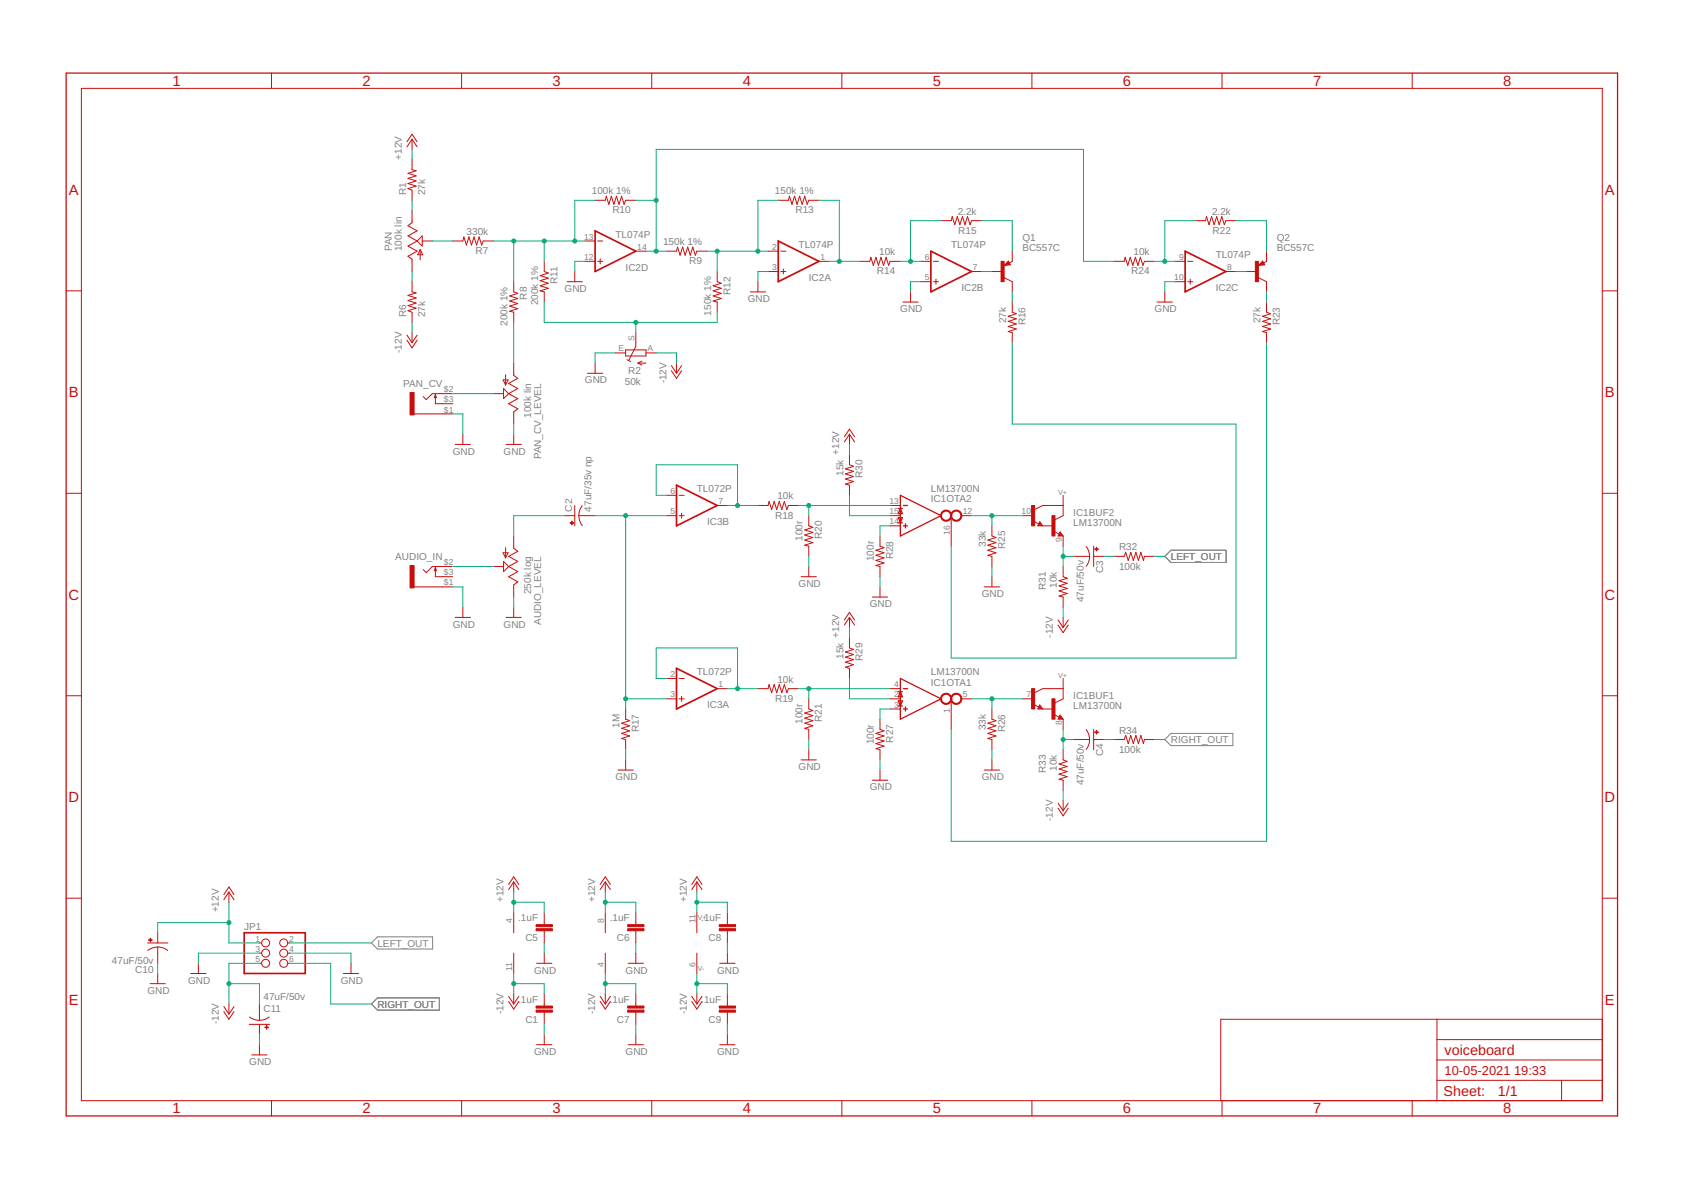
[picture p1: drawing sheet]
<svg xmlns="http://www.w3.org/2000/svg" width="420mm" height="297mm" viewBox="0 0 420 297" stroke-linecap="round" stroke-linejoin="round" font-family="sans-serif">
<path d="M290.8 138.9l1.5-1.5h13.8v3h-13.8zM290.8 184.6l1.5-1.5h15.5v3h-15.5zM92.7 235.4l1.5-1.6h13.8v3.1h-13.8zM92.7 250.6l1.5-1.5h15.5v3h-15.5z" fill="none" stroke="#808080" stroke-width=".25"/>
<g fill="none" stroke="#c90d0c" stroke-width=".25">
<path d="M67.8 18.2v3.9M115.2 18.2v3.9M162.7 18.2v3.9M210.2 18.2v3.9M257.6 18.2v3.9M305.1 18.2v3.9M352.6 18.2v3.9M20.3 22.1h379.7v252.6h-379.7zM101.6 35.4l1.3-1.9 1.2 1.9M102.9 34.8l1.2 1.9M102.9 34.8l-1.3 1.9M102.9 34.8v2.5"/>
<path d="M102.9 39.8v2.6l1 .2-2 .7 2 .6-2 .6 2 .7-2 .6 2 .6-2 .7 1 .4v2.5M102.9 52.5v3.1l-1 .7 2.2 1.3-2.2 1.3 2.2 1.3M105.4 58.9v2.5l-1.3-1.2zM148.6 50h2.5l.3-1 .6 2 .6-2 .7 2 .6-2 .6 2 .7-2 .6 2 .4-1h2.5M194.3 50h2.5l.3-1 .6 2 .7-2 .6 2 .6-2 .7 2 .6-2 .6 2 .4-1h2.5M234.9 55.1h2.6l.2-1 .7 2 .6-2 .6 2 .7-2 .6 2 .6-2 .7 2 .3-1h2.6M298.4 55.1h2.5l.3-1 .6 2 .7-2 .6 2 .6-2 .7 2 .6-2 .6 2 .4-1h2.6M16.5 72.6h3.8M102.9 70.3v2.6l1 .2-2 .6 2 .7-2 .6 2 .6-2 .7 2 .6-2 .7 1 .3v2.6M104.1 60.2l-2.2 1.2 2.2 1.3-2.2 1.3 1 .7v3.1M104.9 62.3v2.6M104.9 62.3l.6 1.3h-1.2z"/>
<path d="M105.4 60.2h2.5M113 60.2h2.5l.3-1.1 .6 2.1 .7-2.1 .6 2.1 .6-2.1 .7 2.1 .6-2.1 .6 2.1 .4-1h2.6M128.2 70.3v2.6l1.1 .3-2.1 .7 2.1 .6-2.1 .6 2.1 .7-2.1 .6 2.1 .6-2.1 .7 1 .2v2.6M135.9 65.2v2.6l1 .4-2 .6 2 .6-2 .7 2 .6-2 .6 2 .7-2 .6 1 .3v2.5M141.6 70.3h3.8M143.5 67.8v2.5M146 65.2h2.6M146 60.2h2.6M149.2 65.2h1.3M149.2 60.2h1.3M149.8 64.6v1.3M158.7 62.7h2.6"/>
<path d="M166.3 62.7h2.6l.2-1 .7 2 .6-2 .6 2 .7-2 .6 2 .7-2 .6 2 .4-1h2.5M179 67.8v2.5l1.1 .4-2.1 .6 2.1 .7-2.1 .6 2.1 .6-2.1 .7 2.1 .6-2.1 .6 1 .3v2.5M187.3 72.9h3.8M189.2 70.3v2.6M191.7 67.8h2.6M191.7 62.7h2.6M194.9 67.8h1.3M194.9 62.7h1.3M195.6 67.1v1.3M204.4 65.2h2.6M214.6 65.2h2.5l.3-1 .6 2.1 .7-2.1 .6 2.1 .6-2.1 .7 2.1 .6-2.1 .6 2.1 .4-1.1h2.6M225.4 75.4h3.8"/>
<path d="M227.3 72.9v2.5M229.8 65.2h2.6M229.8 70.3h2.6M233 65.2h1.3M233 70.3h1.3M233.7 69.7v1.3M242.5 67.8h2.6M247.6 67.8h2.6M250.7 69.3l2 1v2.6M251.7 65.9h-.4l.4-.3 .2 .4-1 .1 .8-.7 .4 .6M251.7 65.2l.5 .9-1.5 .2zM252.7 62.7v2.5l-.7 .4"/>
<path d="M252.7 75.4v2.5l1 .4-2 .7 2 .6-2 .6 2 .7-2 .6 2 .6-2 .7 1 .2v2.6M278.1 65.2h2.5l.3-1 .6 2.1 .7-2.1 .6 2.1 .6-2.1 .7 2.1 .6-2.1 .6 2.1 .4-1.1h2.5M288.9 75.4h3.8M290.8 72.9v2.5M293.3 65.2h2.6M293.3 70.3h2.6M296.5 65.2h1.3M296.5 70.3h1.3M297.1 69.7v1.3M306 67.8h2.6M311.1 67.8h2.5M314.2 69.3l2 1v2.6"/>
<path d="M315.2 65.9h-.4l.4-.3 .2 .4-1 .1 .8-.7 .4 .6M315.2 65.2l.5 .9-1.5 .2zM316.2 62.7v2.5l-.7 .4M316.2 75.4v2.5l1 .4-2 .7 2 .6-2 .6 2 .7-2 .6 2 .6-2 .7 1 .2v2.6M400 72.6h3.8M101.6 83.7l1.3 1.9M101.6 84.9l1.3 1.9 1.2-1.9M102.9 83v2.6M104.1 83.7l-1.2 1.9M108.7 98.5v2.3h4.3M108.7 98.5l.2 .8h-.5zM113 98.3h-5.1l-1.5 1.5-.7-.8"/>
<path d="M123.2 98.3h2.5M125.6 94.8h1.3l-.7 1.3zM125.7 97l1.3 1.3-1.3 1.2zM126.2 93.6v2.5M127 98.3l2.3 1.2-2.3 1.3 2.3 1.2-1.1 .8v3.1M128.2 90.6v3.1l1.1 .7-2.3 1.3 2.3 1.3-2.3 1.3M146.7 93.2h3.8M148.6 90.6v2.6M153.6 88.1h2.6M156.2 87.3h5.1v1.6h-5.1zM156.5 89.8l.9 .5M158.7 83v3.4l-1.7 3.6"/>
<path d="M159.2 90.6h2.1M159.2 90.6l1.1 .5M160.3 90.1l-1.1 .5M161.3 88.1h2.5M167.6 91.3l1.3 1.9M167.6 92.5l1.3 1.9 1.3-1.9M168.9 90.6v2.6M170.2 91.3l-1.3 1.9M103.4 103.3h9.6M113.6 110.9h3.9M115.5 108.4v2.5M126.3 110.9h3.9"/>
<path d="M128.2 108.4v2.5M210.8 109l1.3-1.9 1.2 1.9M212.1 108.4v2.5M212.1 113.5v2.5l1 .4-2 .6 2 .7-2 .6 2 .6-2 .7 2 .6-2 .6 1 .3v2.5M212.1 108.4l1.2 1.9M212.1 108.4l-1.3 1.9M16.5 123.1h3.8M125.6 138h1.3l-.7 1.3zM126.2 136.7v2.6M128.2 133.8v3l1.1 .8-2.3 1.3 2.3 1.2-2.3 1.3M140.9 128.7h2.6M143.5 126.2v5.1"/>
<path d="M144.5 128.7l.2 1.1 .7 1.4M144.5 128.7h4.1M145.4 126.2l-.6 .9-.3 1.6M166.3 128.7h2.6M166.3 123.6h2.6M169.5 128.7h1.3M169.5 123.6h1.3M170.2 128.1v1.2M179 126.2h2.6M189.2 126.2h2.5l.3-1 .6 2 .7-2 .6 2 .6-2 .7 2 .6-2 .6 2 .4-1h2.6M201.9 128.7v2.6l1 .3-2 .7 2 .6-2 .6 2 .7-2 .6 2 .6-2 .7 1 .2v2.6M219.7 133.8v2.5l1 .4-2 .7 2 .6-2 .6 2 .7-2 .6 2 .6-2 .7 1 .2v2.6"/>
<path d="M222.2 131.3h2.6M222.2 126.2h2.6M222.2 128.7h2.6M237.5 128.7v7.6M240 128.7h2.5M247.6 131.3v2.5l1 .4-2 .6 2 .6-2 .7 2 .6-2 .7 2 .6-2 .6 1 .3v2.5M255.2 128.7h2.6M258.1 130.2l1.2 .6M259.6 130.7l.1 .3h-.4l.3-.5 .5 .6h-.8M260.3 131.3l-.7-1.1-.5 1.1h3.8M263.2 132.7l1.2 .6M264.6 132.8l.8 1h-1.3z"/>
<path d="M264.6 133.3l.2 .2h-.4l.2-.5 .6 .7h-.8M265.4 123.6v5.1l-2 1M265.4 133.8v2.5M265.4 126.2h-5.1l-2 1M267.9 138.9h4.1M271.2 136.4l.5 .9 .3 1.6M272 138.9l-.1 1-.7 1.5M273 136.3v5.1M273 138.9h2.6M278.1 138.9h2.5l.4-1 .7 2 .6-2 .6 2 .7-2 .6 2 .6-2 .7 2 .2-1h2.5M400 123.1h3.8M103.4 146.5h9.6"/>
<path d="M108.7 141.7v2.3h4.3M108.7 141.7l.2 .7h-.5zM113 141.4h-5.1l-1.5 1.5-.7-.7M113.6 154.1h3.9M115.5 151.6v2.5M123.2 141.4h2.5M125.7 140.1l1.3 1.3-1.3 1.3zM126.3 154.1h3.9M127 141.4l2.3 1.3-2.3 1.3 2.3 1.2-1.1 .8v3M128.2 151.6v2.5M200 144h3.8M201.9 141.4v2.6"/>
<path d="M210.8 154.7l1.3-1.9 1.2 1.9M212.1 159.2v2.5l1 .4-2 .7 2 .6-2 .6 2 .7-2 .6 2 .6-2 .7 1 .2v2.6M212.1 154.1v2.6M212.1 154.1l1.2 1.9M212.1 154.1l-1.3 1.9M217.8 149h3.8M219.7 146.5v2.5M245.7 146.5h3.8M247.6 144v2.5M264.1 154.7l1.3 2M264.1 156l1.3 1.9 1.3-1.9M265.4 141.4v2.6l1 .3-2 .7 2 .6-2 .6 2 .7-2 .6 2 .6-2 .7 1 .2v2.6"/>
<path d="M265.4 154.1v2.6M266.7 154.7l-1.3 2M16.5 173.7h3.8M156.2 177v2.5l1 .4-2 .6 2 .7-2 .6 2 .6-2 .7 2 .6-2 .6 1 .3v2.5M166.3 174.4h2.6M166.3 169.4h2.6M169.5 174.4h1.3M169.5 169.4h1.3M170.2 173.8v1.3M179 171.9h2.6M189.2 171.9h2.5l.3-1 .6 2 .7-2 .6 2 .6-2 .7 2 .6-2 .6 2 .4-1h2.6M201.9 174.4v2.6l1 .4-2 .6 2 .6-2 .7 2 .6-2 .6 2 .7-2 .6 1 .3v2.5"/>
<path d="M219.7 179.5v2.6l1 .3-2 .7 2 .6-2 .6 2 .7-2 .6 2 .6-2 .7 1 .2v2.6M222.2 177h2.6M222.2 171.9h2.6M222.2 174.4h2.6M237.5 174.4v7.7M240 174.4h2.5M247.6 177v2.5l1 .4-2 .6 2 .7-2 .6 2 .6-2 .7 2 .6-2 .6 1 .3v2.5M255.2 174.4h2.6M258.1 175.9l1.2 .6M259.6 176.5l.1 .2h-.4l.3-.5 .5 .6h-.8M260.3 177l-.7-1-.5 1h3.8M263.2 178.4l1.2 .6"/>
<path d="M264.6 178.5l.8 1h-1.3zM264.6 179l.2 .3h-.4l.2-.5 .6 .6h-.8M265.4 171.9h-5.1l-2 1M265.4 169.4v5l-2 1.1M265.4 179.5v2.6M400 173.7h3.8M154.3 192.2h3.8M156.2 189.7v2.5M200 189.7h3.8M201.9 187.1v2.6M217.8 194.8h3.8M219.7 192.2v2.6"/>
<path d="M245.7 192.2h3.8M247.6 189.7v2.5M265.4 187.1v2.6l1 .4-2 .6 2 .6-2 .7 2 .6-2 .6 2 .7-2 .6 1 .3v2.5M265.4 199.8v2.6M267.9 184.6h4.1M271.2 182.1l.7 1.4 .1 1.1M272 184.6l-.1 1.1-.7 1.4M273 182.1v5M273 184.6h2.6M278.1 184.6h2.5l.4-1 .7 2 .6-2 .6 2 .7-2 .6 2 .6-2 .7 2 .2-1h2.5M264.1 200.5l1.3 1.9M264.1 201.7l1.3 1.9 1.3-1.9"/>
<path d="M266.7 200.5l-1.3 1.9M16.5 224.2h3.8M36.8 235.4h5.1M39.4 236.4l1.5 .3 .9 .5M39.4 236.4l-1.1 .1-1.4 .7M39.4 232.8v2.6M39.4 236.4v4.1M55.9 223.3l1.2-1.9 1.3 1.9M57.1 222.7l1.3 1.9M57.1 222.7l-1.2 1.9M57.1 222.7v2.5M64.8 235.4h.5"/>
<path d="M64.8 237.9h.5M71.8 235.4h.6M71.8 237.9h.6M127 220.8l1.2-1.9 1.3 1.9M128.2 220.1v2.6M128.2 227.8v5M128.2 237.9v5.1M128.2 220.1l1.3 1.9M128.2 220.1l-1.2 1.9M135.9 227.8v3M135.9 232.3v3.1M135.9 237.9v2.6"/>
<path d="M149.8 220.8l1.3-1.9 1.3 1.9M151.1 220.1v2.6M151.1 227.8v5M151.1 237.9v5.1M151.1 220.1l1.3 1.9M151.1 220.1l-1.3 1.9M158.7 227.8v3M158.7 232.3v3.1M158.7 237.9v2.6M172.7 220.8l1.3-1.9 1.2 1.9M174 220.1v2.6M174 227.8v5"/>
<path d="M174 237.9v5.1M174 220.1l1.2 1.9M174 220.1l-1.3 1.9M181.6 227.8v3M181.6 232.3v3.1M181.6 237.9v2.6M400 224.2h3.8M37.5 245.5h3.8M39.4 243v2.5M47.6 243h3.8M49.5 240.5v2.5M55.9 251.2l1.2 2"/>
<path d="M55.9 252.5l1.2 1.9 1.3-1.9M57.1 250.6v2.6M58.4 251.2l-1.3 2M62.2 255.7h5.1M62.3 253.9l.9 .5 1.6 .3M64.8 240.5h.5M64.8 250.6v4.1M64.8 255.7v2.5M67.2 253.9l-.9 .5-1.5 .3M71.8 240.5h.6M85.7 243h3.8M87.6 240.5v2.5"/>
<path d="M127 248.7l1.2 1.9M127 250l1.2 1.9 1.3-1.9M128.2 248.1v2.5M129.5 248.7l-1.3 1.9M134 240.5h3.8M135.9 248.1v3M135.9 252.6v3.1M135.9 258.2v2.6M149.8 248.7l1.3 1.9M149.8 250l1.3 1.9 1.3-1.9M151.1 248.1v2.5M152.4 248.7l-1.3 1.9"/>
<path d="M156.8 240.5h3.8M158.7 248.1v3M158.7 252.6v3.1M158.7 258.2v2.6M172.7 248.7l1.3 1.9M172.7 250l1.3 1.9 1.2-1.9M174 248.1v2.5M175.2 248.7l-1.2 1.9M179.7 240.5h3.8M181.6 248.1v3M181.6 252.6v3.1M181.6 258.2v2.6"/>
<path d="M358.7 254.4v20.3M358.7 259.5h41.3M400 254.4h-95.2v20.3M62.9 263.3h3.8M64.8 260.8v2.5M67.8 274.7v3.9M115.2 274.7v3.9M134 260.8h3.8M156.8 260.8h3.8M162.7 274.7v3.9M179.7 260.8h3.8M210.2 274.7v3.9"/>
<path d="M257.6 274.7v3.9M305.1 274.7v3.9M352.6 274.7v3.9M358.7 269.7h41.3M358.7 264.6h41.3M389.8 269.7v5"/>
<circle cx="66.3" cy="235.4" r=".99"/>
<circle cx="66.3" cy="237.9" r=".99"/>
<circle cx="70.8" cy="235.4" r=".99"/>
<circle cx="70.8" cy="237.9" r=".99"/>
<circle cx="66.3" cy="240.5" r=".99"/>
<circle cx="70.8" cy="240.5" r=".99"/>
</g>
<g fill="none" stroke="#c90d0c" stroke-width=".32">
<path d="M16.5 18.2h387.3v260.4h-387.3zM224.3 129.2h1l-.5 1.3zM224.3 130.5h1M224.3 126.9h1M224.8 123.6l10.1 5.1-10.1 5.1zM224.8 126.9l.5 1.3h-1zM225.5 131.3h1M225.5 126.2h1M226 130.7v1.1M224.3 174.9h1l-.5 1.3zM224.3 176.2h1M224.3 172.7h1"/>
<path d="M224.8 169.4l10.1 5-10.1 5.1zM224.8 172.7l.5 1.2h-1zM225.5 177h1M225.5 171.9h1M226 176.5v1"/>
</g>
<g fill="#c90d0c" stroke="#c90d0c" stroke-width=".25">
<path d="M235.2 173.5a1.39 1.39 0 0 1 2.2 .2 1.39 1.39 0 0 1-.8 2.1 1.39 1.39 0 0 1-1.8-1.4h.3a1.14 1.14 0 0 1 1.6-.9 1.14 1.14 0 0 1 .2 1.9 1.14 1.14 0 0 1-1.8-.7v-.3h-.3z" fill-rule="evenodd"/>
<path d="M237.7 173.5a1.39 1.39 0 0 1 2.2 .2 1.39 1.39 0 0 1-.8 2.1 1.39 1.39 0 0 1-1.8-1.4h.3a1.14 1.14 0 0 1 1.7-.9 1.14 1.14 0 0 1 .1 1.9 1.14 1.14 0 0 1-1.8-.7v-.3h-.3z" fill-rule="evenodd"/>
<path d="M235.2 127.8a1.4 1.4 0 0 1 2.2 .2 1.4 1.4 0 0 1-.8 2.1 1.4 1.4 0 0 1-1.8-1.4h.3a1.14 1.14 0 0 1 1.6-.9 1.14 1.14 0 0 1 .2 1.9 1.14 1.14 0 0 1-1.8-.7v-.3h-.3z" fill-rule="evenodd"/>
<path d="M237.7 127.8a1.4 1.4 0 0 1 2.2 .2 1.4 1.4 0 0 1-.8 2.1 1.4 1.4 0 0 1-1.8-1.4h.3a1.14 1.14 0 0 1 1.7-.9 1.14 1.14 0 0 1 .1 1.9 1.14 1.14 0 0 1-1.8-.7v-.3h-.3z" fill-rule="evenodd"/>
</g>
<g fill="#c90d0c" stroke="#c90d0c" stroke-width=".25">
<path d="M257.5 171.9h.8v5.1h-.8z"/>
<path d="M262.6 174.4h.8v5.1h-.8z"/>
<path d="M257.5 126.2h.8v5.1h-.8z"/>
<path d="M262.6 128.7h.8v5.1h-.8z"/>
<path d="M133.8 251.1h4.1v.5h-4.1z"/>
<path d="M133.8 252.1h4.1v.5h-4.1z"/>
<path d="M249.9 65.2h.8v5.1h-.8z"/>
<path d="M102.4 98h1v5.6h-1z"/>
<path d="M102.4 141.2h1v5.5h-1z"/>
<path d="M313.4 65.2h.8v5.1h-.8z"/>
<path d="M273.7 136.6h.1v.9h-.1z"/>
<path d="M273.3 137h.9v.1h-.9z"/>
<path d="M273.7 182.3h.1v.9h-.1z"/>
<path d="M273.3 182.7h.9v.1h-.9z"/>
<path d="M142.7 130.1h.1v.9h-.1z"/>
<path d="M142.3 130.5h.9v.1h-.9z"/>
<path d="M133.8 230.8h4.1v.5h-4.1z"/>
<path d="M133.8 231.8h4.1v.5h-4.1z"/>
<path d="M156.7 230.8h4.1v.5h-4.1z"/>
<path d="M156.7 231.8h4.1v.5h-4.1z"/>
<path d="M156.7 251.1h4.1v.5h-4.1z"/>
<path d="M156.7 252.1h4.1v.5h-4.1z"/>
<path d="M179.6 230.8h4v.5h-4z"/>
<path d="M179.6 231.8h4v.5h-4z"/>
<path d="M179.6 251.1h4v.5h-4z"/>
<path d="M179.6 252.1h4v.5h-4z"/>
<path d="M37.1 234.6h.9v.1h-.9z"/>
<path d="M37.5 234.2h.1v.9h-.1z"/>
<path d="M66.1 256.4h.9v.1h-.9z"/>
<path d="M66.5 256h.1v.9h-.1z"/>
</g>
<path d="M148.6 57.6l10.1 5.1-10.1 5.1zM194.3 60.2l10.1 5-10.1 5.1zM232.4 62.7l10.1 5.1-10.1 5.1zM295.9 62.7l10.1 5.1-10.1 5.1zM168.9 121.1l10.1 5.1-10.1 5.1zM168.9 166.8l10.1 5.1-10.1 5.1zM61 232.8h15.2v10.2h-15.2z" fill="none" stroke="#c90d0c" stroke-width=".42"/>
<g fill="none" stroke="#0dab76" stroke-width=".25">
<path d="M102.9 37.3v2.5M102.9 50v2.5M148.6 50h-5.1v10.2M158.7 50h5.1M194.3 50h-5.1v12.7M204.4 50h5.1v15.2M234.9 55.1h-7.6v10.1M245.1 55.1h7.6v7.6M298.4 55.1h-7.6v10.1M308.6 55.1h7.6v7.6M102.9 67.8v2.5M107.9 60.2h5.1"/>
<path d="M123.2 60.2h22.8M128.2 60.2v10.1M135.9 60.2v5M135.9 75.4v5.1h43.1v-2.6M146 65.2h-2.5v2.6M161.3 62.7h5M163.8 62.7v-25.4h106.7v27.9h7.6M176.5 62.7h15.2M179 62.7v5.1M191.7 67.8h-2.5v2.5M207 65.2h7.6M224.8 65.2h5"/>
<path d="M229.8 70.3h-2.5v2.6M245.1 67.8h2.5M252.7 72.9v2.5M288.2 65.2h5.1M293.3 70.3h-2.5v2.6M308.6 67.8h2.5M316.2 72.9v2.5M102.9 80.5v2.5M113 98.3h10.2M128.2 80.5v10.1M153.6 88.1h-5v2.5M158.7 80.5v2.5"/>
<path d="M163.8 88.1h5.1v2.5M252.7 85.6v20.3h55.9v58.4h-71.1v-28M316.2 85.6v124.4h-78.7v-27.9M113 103.3h2.5v5.1M128.2 105.9v2.5M212.1 110.9v2.6M140.9 128.7h-12.7v5.1M148.6 128.7h17.7M156.2 128.7v48.3M166.3 123.6h-2.5v-7.6h20.3v10.2M181.6 126.2h7.6M199.4 126.2h22.8"/>
<path d="M201.9 126.2v2.5M201.9 138.9v2.5M212.1 123.6v5.1h10.1M222.2 131.3h-2.5v2.5M242.5 128.7h12.7M247.6 128.7v2.6M265.4 136.3v5.1M265.4 138.9h2.5M275.6 138.9h2.5M288.2 138.9h2.6M113 146.5h2.5v5.1M113 141.4h10.2"/>
<path d="M128.2 149v2.6M212.1 156.7v2.5M219.7 144v2.5M247.6 141.4v2.6M265.4 151.6v2.5M156.2 174.4h10.1M166.3 169.4h-2.5v-7.7h20.3v10.2M181.6 171.9h7.6M199.4 171.9h22.8M201.9 171.9v2.5M212.1 169.4v5h10.1M222.2 177h-2.5v2.5"/>
<path d="M242.5 174.4h12.7M247.6 174.4v2.6M156.2 187.1v2.6M201.9 184.6v2.5M219.7 189.7v2.5M247.6 187.1v2.6M265.4 182.1v5M265.4 197.3v2.5M265.4 184.6h2.5M275.6 184.6h2.5M288.2 184.6h2.6M57.1 225.2v10.2h7.7"/>
<path d="M57.1 230.3h-17.7v2.5M64.8 237.9h-15.3v2.6M72.4 235.4h20.3M72.4 237.9h15.2v2.6M128.2 222.7v5.1M128.2 225.2h7.7v2.6M135.9 235.4v2.5M151.1 225.2h7.6v2.6M151.1 222.7v5.1M158.7 235.4v2.5M174 225.2h7.6v2.6M174 222.7v5.1"/>
<path d="M181.6 235.4v2.5M39.4 240.5v2.5M57.1 245.5h7.7v5.1M64.8 240.5h-7.7v10.1M64.8 258.2v2.6M72.4 240.5h10.1v10.1h10.2M128.2 243v5.1M128.2 245.5h7.7v2.6M135.9 255.7v2.5M151.1 243v5.1M151.1 245.5h7.6v2.6M158.7 255.7v2.5"/>
<path d="M174 243v5.1M174 245.5h7.6v2.6M181.6 255.7v2.5"/>
</g>
<g fill="#0dab76" stroke="#0dab76" stroke-width=".25">
<circle cx="57.1" cy="230.3" r=".51"/>
<circle cx="128.2" cy="225.2" r=".51"/>
<circle cx="151.1" cy="225.2" r=".51"/>
<circle cx="174" cy="225.2" r=".51"/>
<circle cx="57.1" cy="245.5" r=".51"/>
<circle cx="128.2" cy="245.5" r=".51"/>
<circle cx="151.1" cy="245.5" r=".51"/>
<circle cx="174" cy="245.5" r=".51"/>
<circle cx="128.2" cy="60.2" r=".51"/>
<circle cx="143.5" cy="60.2" r=".51"/>
<circle cx="135.9" cy="60.2" r=".51"/>
<circle cx="163.8" cy="62.7" r=".51"/>
<circle cx="163.8" cy="50" r=".51"/>
<circle cx="158.7" cy="80.5" r=".51"/>
<circle cx="179" cy="62.7" r=".51"/>
<circle cx="189.2" cy="62.7" r=".51"/>
<circle cx="209.5" cy="65.2" r=".51"/>
<circle cx="227.3" cy="65.2" r=".51"/>
<circle cx="156.2" cy="128.7" r=".51"/>
<circle cx="156.2" cy="174.4" r=".51"/>
<circle cx="184.1" cy="171.9" r=".51"/>
<circle cx="184.1" cy="126.2" r=".51"/>
<circle cx="201.9" cy="171.9" r=".51"/>
<circle cx="201.9" cy="126.2" r=".51"/>
<circle cx="290.8" cy="65.2" r=".51"/>
<circle cx="247.6" cy="128.7" r=".51"/>
<circle cx="247.6" cy="174.4" r=".51"/>
<circle cx="265.4" cy="138.9" r=".51"/>
<circle cx="265.4" cy="184.6" r=".51"/>
</g>
<g font-size="3.7" fill="#c90d0c">
<text x="43" y="21.4">1</text>
<text x="90.5" y="21.4">2</text>
<text x="138" y="21.4">3</text>
<text x="185.4" y="21.4">4</text>
<text x="232.9" y="21.4">5</text>
<text x="280.3" y="21.4">6</text>
<text x="327.8" y="21.4">7</text>
<text x="375.3" y="21.4">8</text>
<text x="17.2" y="48.6">A</text>
<text x="400.7" y="48.6">A</text>
<text x="17.2" y="99.2">B</text>
<text x="400.7" y="99.2">B</text>
<text x="17.1" y="149.7">C</text>
<text x="400.6" y="149.7">C</text>
<text x="17.1" y="200.2">D</text>
<text x="400.6" y="200.2">D</text>
<text x="17.2" y="250.8">E</text>
<text x="400.7" y="250.8">E</text>
<text x="43" y="277.9">1</text>
<text x="90.5" y="277.9">2</text>
<text x="138" y="277.9">3</text>
<text x="185.4" y="277.9">4</text>
<text x="232.9" y="277.9">5</text>
<text x="280.3" y="277.9">6</text>
<text x="327.8" y="277.9">7</text>
<text x="375.3" y="277.9">8</text>
</g>
<g font-size="3.6" fill="#c90d0c">
<text x="360.6" y="263.3">voiceboard</text>
<text x="360.4" y="273.6">Sheet:</text>
<text x="374" y="273.5">1/1</text>
</g>
<g font-size="3.2" fill="#c90d0c">
<text x="360.6" y="268.4">10-05-2021</text>
<text x="378" y="268.4">19:33</text>
</g>
<g font-size="2.5" fill="#808080">
<text x="100.3" y="39.8" transform="rotate(-90 100.3 39.8)">+12V</text>
<text x="101.4" y="48.7" transform="rotate(-90 101.4 48.7)">R1</text>
<text x="106.2" y="48.7" transform="rotate(-90 106.2 48.7)">27k</text>
<text x="147.7" y="48.5">100k 1%</text>
<text x="152.9" y="53.3">R10</text>
<text x="193.5" y="48.5">150k 1%</text>
<text x="198.6" y="53.3">R13</text>
<text x="239.1" y="53.5">2.2k</text>
<text x="302.6" y="53.5">2.2k</text>
<text x="116.5" y="58.6">330k</text>
<text x="153.7" y="59.4">TL074P</text>
<text x="239.2" y="58.3">R15</text>
<text x="302.7" y="58.3">R22</text>
<text x="97.8" y="62.7" transform="rotate(-90 97.8 62.7)">PAN</text>
<text x="100.3" y="62.7" transform="rotate(-90 100.3 62.7)">100k lin</text>
<text x="118.7" y="63.4">R7</text>
<text x="165.5" y="61.2">150k 1%</text>
<text x="172" y="66">R9</text>
<text x="199.4" y="61.9">TL074P</text>
<text x="219.5" y="63.7">10k</text>
<text x="237.5" y="61.9">TL074P</text>
<text x="255.2" y="62.7">BC557C</text>
<text x="255.2" y="60.2">Q1</text>
<text x="283" y="63.7">10k</text>
<text x="303.5" y="64.5">TL074P</text>
<text x="318.7" y="62.7">BC557C</text>
<text x="318.7" y="60.2">Q2</text>
<text x="139.2" y="70.9" transform="rotate(-90 139.2 70.9)">R11</text>
<text x="156.2" y="67.6">IC2D</text>
<text x="201.9" y="70.2">IC2A</text>
<text x="218.9" y="68.5">R14</text>
<text x="282.4" y="68.5">R24</text>
<text x="131.5" y="74.8" transform="rotate(-90 131.5 74.8)">R8</text>
<text x="134.4" y="76.2" transform="rotate(-90 134.4 76.2)">200k 1%</text>
<text x="141" y="72.8">GND</text>
<text x="182.3" y="73.6" transform="rotate(-90 182.3 73.6)">R12</text>
<text x="186.7" y="75.4">GND</text>
<text x="224.8" y="77.9">GND</text>
<text x="240" y="72.7">IC2B</text>
<text x="288.3" y="77.9">GND</text>
<text x="303.5" y="72.7">IC2C</text>
<text x="101.4" y="79.2" transform="rotate(-90 101.4 79.2)">R6</text>
<text x="106.2" y="79.2" transform="rotate(-90 106.2 79.2)">27k</text>
<text x="126.7" y="81.3" transform="rotate(-90 126.7 81.3)">200k 1%</text>
<text x="177.5" y="78.8" transform="rotate(-90 177.5 78.8)">150k 1%</text>
<text x="251.2" y="80.7" transform="rotate(-90 251.2 80.7)">27k</text>
<text x="256" y="81.2" transform="rotate(-90 256 81.2)">R16</text>
<text x="314.7" y="80.7" transform="rotate(-90 314.7 80.7)">27k</text>
<text x="319.5" y="81.2" transform="rotate(-90 319.5 81.2)">R23</text>
<text x="100.3" y="88.1" transform="rotate(-90 100.3 88.1)">-12V</text>
<text x="146" y="95.7">GND</text>
<text x="156.8" y="93.3">R2</text>
<text x="166.4" y="95.7" transform="rotate(-90 166.4 95.7)">-12V</text>
<text x="100.7" y="96.7">PAN_CV</text>
<text x="156" y="96.2">50k</text>
<text x="132.6" y="104.3" transform="rotate(-90 132.6 104.3)">100k lin</text>
<text x="113" y="113.5">GND</text>
<text x="125.7" y="113.5">GND</text>
<text x="209.5" y="113.5" transform="rotate(-90 209.5 113.5)">+12V</text>
<text x="135.1" y="114.7" transform="rotate(-90 135.1 114.7)">PAN_CV_LEVEL</text>
<text x="210.5" y="118.8" transform="rotate(-90 210.5 118.8)">15k</text>
<text x="215.3" y="119.3" transform="rotate(-90 215.3 119.3)">R30</text>
<text x="174" y="122.9">TL072P</text>
<text x="194.1" y="124.7">10k</text>
<text x="232.4" y="122.9">LM13700N</text>
<text x="232.4" y="125.4">IC1OTA2</text>
<text x="142.9" y="127.7" transform="rotate(-90 142.9 127.7)">C2</text>
<text x="147.7" y="127.7" transform="rotate(-90 147.7 127.7)">47uF/35v np</text>
<text x="176.5" y="131.1">IC3B</text>
<text x="193.5" y="129.5">R18</text>
<text x="267.9" y="131.3">LM13700N</text>
<text x="267.9" y="128.7">IC1BUF2</text>
<text x="200.4" y="135" transform="rotate(-90 200.4 135)">100r</text>
<text x="205.2" y="134.6" transform="rotate(-90 205.2 134.6)">R20</text>
<text x="246.1" y="136.6" transform="rotate(-90 246.1 136.6)">33k</text>
<text x="250.9" y="137.1" transform="rotate(-90 250.9 137.1)">R25</text>
<text x="279.4" y="137.4">R32</text>
<text x="98.7" y="139.9">AUDIO_IN</text>
<text x="218.2" y="140.1" transform="rotate(-90 218.2 140.1)">100r</text>
<text x="223" y="139.6" transform="rotate(-90 223 139.6)">R28</text>
<text x="275.4" y="143.1" transform="rotate(-90 275.4 143.1)">C3</text>
<text x="279.4" y="142.2">100k</text>
<text x="292.3" y="139.8">LEFT_OUT</text>
<text x="132.6" y="148.3" transform="rotate(-90 132.6 148.3)">250k log</text>
<text x="199.4" y="146.5">GND</text>
<text x="245.1" y="149">GND</text>
<text x="261.1" y="147.3" transform="rotate(-90 261.1 147.3)">R31</text>
<text x="263.9" y="146.7" transform="rotate(-90 263.9 146.7)">10k</text>
<text x="135.1" y="156" transform="rotate(-90 135.1 156)">AUDIO_LEVEL</text>
<text x="217.1" y="151.6">GND</text>
<text x="270.6" y="150.3" transform="rotate(-90 270.6 150.3)">47uF/50v</text>
<text x="113" y="156.7">GND</text>
<text x="125.7" y="156.7">GND</text>
<text x="209.5" y="159.2" transform="rotate(-90 209.5 159.2)">+12V</text>
<text x="262.9" y="159.2" transform="rotate(-90 262.9 159.2)">-12V</text>
<text x="210.5" y="164.5" transform="rotate(-90 210.5 164.5)">15k</text>
<text x="215.3" y="165" transform="rotate(-90 215.3 165)">R29</text>
<text x="174" y="168.6">TL072P</text>
<text x="194.1" y="170.4">10k</text>
<text x="232.4" y="168.6">LM13700N</text>
<text x="232.4" y="171.1">IC1OTA1</text>
<text x="176.5" y="176.8">IC3A</text>
<text x="193.5" y="175.2">R19</text>
<text x="267.9" y="177">LM13700N</text>
<text x="267.9" y="174.4">IC1BUF1</text>
<text x="154.7" y="181.7" transform="rotate(-90 154.7 181.7)">1M</text>
<text x="159.5" y="182.8" transform="rotate(-90 159.5 182.8)">R17</text>
<text x="200.4" y="180.7" transform="rotate(-90 200.4 180.7)">100r</text>
<text x="205.2" y="180.3" transform="rotate(-90 205.2 180.3)">R21</text>
<text x="218.2" y="185.8" transform="rotate(-90 218.2 185.8)">100r</text>
<text x="223" y="185.4" transform="rotate(-90 223 185.4)">R27</text>
<text x="246.1" y="182.3" transform="rotate(-90 246.1 182.3)">33k</text>
<text x="250.9" y="182.8" transform="rotate(-90 250.9 182.8)">R26</text>
<text x="279.4" y="183.1">R34</text>
<text x="292.3" y="185.5">RIGHT_OUT</text>
<text x="275.4" y="188.8" transform="rotate(-90 275.4 188.8)">C4</text>
<text x="279.4" y="187.9">100k</text>
<text x="153.7" y="194.7">GND</text>
<text x="199.4" y="192.2">GND</text>
<text x="217.1" y="197.3">GND</text>
<text x="245.1" y="194.7">GND</text>
<text x="261.1" y="193" transform="rotate(-90 261.1 193)">R33</text>
<text x="263.9" y="192.4" transform="rotate(-90 263.9 192.4)">10k</text>
<text x="270.6" y="196" transform="rotate(-90 270.6 196)">47uF/50v</text>
<text x="262.9" y="204.9" transform="rotate(-90 262.9 204.9)">-12V</text>
<text x="54.6" y="227.8" transform="rotate(-90 54.6 227.8)">+12V</text>
<text x="125.7" y="225.2" transform="rotate(-90 125.7 225.2)">+12V</text>
<text x="148.6" y="225.2" transform="rotate(-90 148.6 225.2)">+12V</text>
<text x="171.4" y="225.2" transform="rotate(-90 171.4 225.2)">+12V</text>
<text x="61" y="232.2">JP1</text>
<text x="129.4" y="229.9">.1uF</text>
<text x="152.2" y="229.9">.1uF</text>
<text x="175.1" y="229.9">.1uF</text>
<text x="94.2" y="236.3">LEFT_OUT</text>
<text x="131.2" y="235">C5</text>
<text x="154" y="235">C6</text>
<text x="176.9" y="235">C8</text>
<text x="27.9" y="240.6">47uF/50v</text>
<text x="33.8" y="242.9">C10</text>
<text x="47" y="245.5">GND</text>
<text x="85.1" y="245.5">GND</text>
<text x="133.3" y="243">GND</text>
<text x="156.2" y="243">GND</text>
<text x="179.1" y="243">GND</text>
<text x="36.8" y="248.1">GND</text>
<text x="65.8" y="249.7">47uF/50v</text>
<text x="94.2" y="251.5">RIGHT_OUT</text>
<text x="129.4" y="250.2">.1uF</text>
<text x="152.2" y="250.2">.1uF</text>
<text x="175.1" y="250.2">.1uF</text>
<text x="54.6" y="255.7" transform="rotate(-90 54.6 255.7)">-12V</text>
<text x="65.8" y="252.5">C11</text>
<text x="125.7" y="253.2" transform="rotate(-90 125.7 253.2)">-12V</text>
<text x="131.2" y="255.3">C1</text>
<text x="148.6" y="253.2" transform="rotate(-90 148.6 253.2)">-12V</text>
<text x="154" y="255.3">C7</text>
<text x="171.4" y="253.2" transform="rotate(-90 171.4 253.2)">-12V</text>
<text x="176.9" y="255.3">C9</text>
<text x="133.3" y="263.3">GND</text>
<text x="156.2" y="263.3">GND</text>
<text x="179.1" y="263.3">GND</text>
<text x="62.2" y="265.9">GND</text>
</g>
<g font-size="2.1" fill="#808080">
<text x="145.8" y="59.8">13</text>
<text x="145.8" y="64.9">12</text>
<text x="159.1" y="62.3">14</text>
<text x="192.7" y="62.3">2</text>
<text x="204.8" y="64.9">1</text>
<text x="230.8" y="64.9">6</text>
<text x="294.3" y="64.9">9</text>
<text x="192.7" y="67.4">3</text>
<text x="230.8" y="70">5</text>
<text x="242.9" y="67.4">7</text>
<text x="293.2" y="70">10</text>
<text x="306.4" y="67.4">8</text>
<text x="154.4" y="87.7">E</text>
<text x="158.4" y="85.2" transform="rotate(-90 158.4 85.2)">S</text>
<text x="161.6" y="87.7">A</text>
<text x="110.8" y="97.9">$2</text>
<text x="110.8" y="100.4">$3</text>
<text x="110.8" y="103">$1</text>
<text x="167.4" y="123.3">6</text>
<text x="179.4" y="125.8">7</text>
<text x="222" y="125.8">13</text>
<text x="167.4" y="128.4">5</text>
<text x="222" y="130.9">14</text>
<text x="222" y="128.4">15</text>
<text x="240.4" y="128.4">12</text>
<text x="255.1" y="128.4">10</text>
<text x="237.1" y="133.4" transform="rotate(-90 237.1 133.4)">16</text>
<text x="265" y="135.3" transform="rotate(-90 265 135.3)">9</text>
<text x="110.8" y="141.1">$2</text>
<text x="110.8" y="143.6">$3</text>
<text x="110.8" y="146.1">$1</text>
<text x="167.4" y="169">2</text>
<text x="179.4" y="171.5">1</text>
<text x="223.2" y="171.5">4</text>
<text x="167.4" y="174.1">3</text>
<text x="223.2" y="176.6">3</text>
<text x="223.2" y="174.1">2</text>
<text x="237.1" y="178" transform="rotate(-90 237.1 178)">1</text>
<text x="240.4" y="174.1">5</text>
<text x="256.2" y="174.1">7</text>
<text x="265" y="181.1" transform="rotate(-90 265 181.1)">8</text>
<text x="127.9" y="230.5" transform="rotate(-90 127.9 230.5)">4</text>
<text x="150.8" y="230.5" transform="rotate(-90 150.8 230.5)">8</text>
<text x="173.6" y="230.5" transform="rotate(-90 173.6 230.5)">11</text>
<text x="63.8" y="235">1</text>
<text x="63.8" y="237.6">3</text>
<text x="72.2" y="235">2</text>
<text x="72.2" y="237.6">4</text>
<text x="63.8" y="240.1">5</text>
<text x="72.2" y="240.1">6</text>
<text x="127.9" y="242.5" transform="rotate(-90 127.9 242.5)">11</text>
<text x="150.8" y="241.4" transform="rotate(-90 150.8 241.4)">4</text>
<text x="173.6" y="241.4" transform="rotate(-90 173.6 241.4)">6</text>
</g>
<g font-size="1.8" fill="#808080">
<text x="264.1" y="123.6">V+</text>
<text x="264.1" y="169.4">V+</text>
<text x="174.2" y="229.5">V+</text>
<text x="174.2" y="242.5">V-</text>
</g>
</svg>
